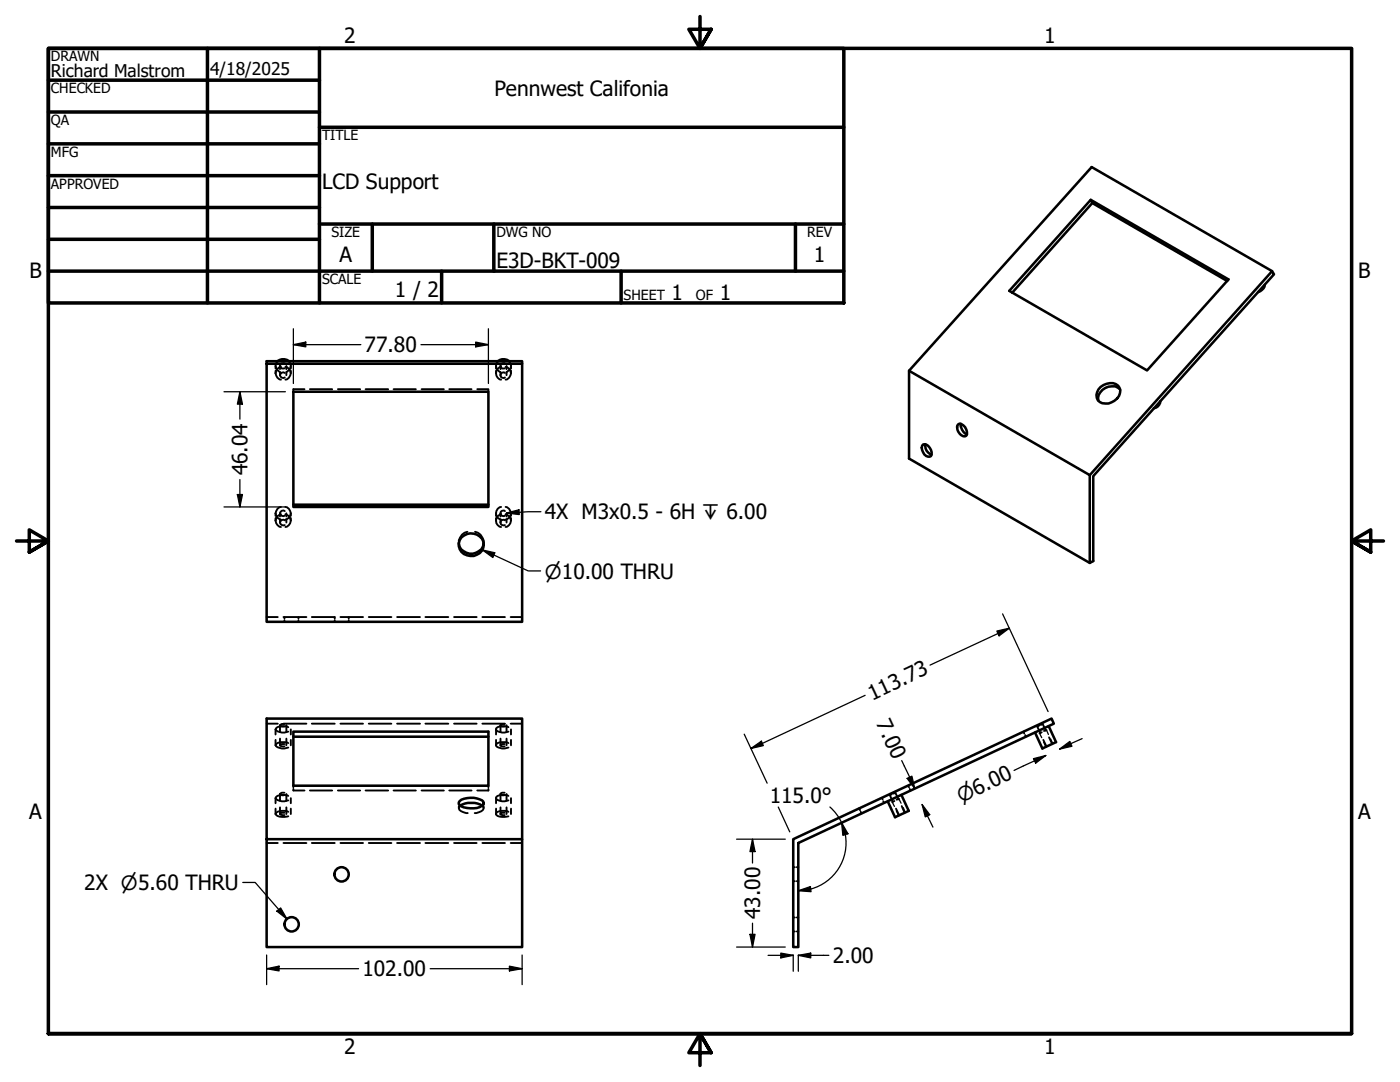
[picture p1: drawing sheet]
<svg xmlns="http://www.w3.org/2000/svg" width="279mm" height="216mm" viewBox="0 0 279 216" stroke-linecap="round" stroke-linejoin="round" font-family="sans-serif">
<!-- layer: Hidden (ANSI) -->
<g fill="none" stroke="#000" stroke-width=".38">
<path d="M55 74.5a1.35 1.35 0 0 0 1.1 1.3M55 73v.5M55 74v.5M55.4 72.1a1.35 1.35 0 0 0 .5 2.1v.7M55.9 73l.4 .5h.5M55.9 74.9a.61 .61 0 0 0 .9 .4M55.9 73v.7M56.1 73.2a1.35 1.35 0 0 0-1.1 1.3M56.8 72.5a.67 .67 0 0 0-.9 .5M56.8 74.4a.61 .61 0 0 0-.9 .5M57 73.2a1.29 1.29 0 0 1 1 1.3 1.29 1.29 0 0 1-1 1.3M57.1 73v.7"/>
<path d="M57.7 72.1a1.35 1.35 0 0 1-.6 2.1v.7M58 73v.5M58 74v.5M58.5 78v.2M60.8 77.7h-2.3v.2M61.8 77.7h4.5M67.4 77.7h4.5M73 77.7h4.5M78.5 77.7h4.5M84.1 77.7h4.5M89.7 77.7h4.4M95.2 77.7h2.3v.2"/>
<path d="M97.5 78v.2M99 74.5a1.22 1.22 0 0 0 1 1.3M99 73v.5M99 74v.5M99.4 72.1a1.3 1.3 0 0 0 .4 2.1M99.9 73l.3 .5h.6M99.9 74.9v.3l.3 .2h.4l.2-.1M99.9 73v.7M99.9 74.2v.7M100 73.2a1.22 1.22 0 0 0-1 1.3M100.8 72.5h-.6l-.3 .2v.3M100.8 74.4l-.2-.1-.4 .1-.3 .1v.4"/>
<path d="M100.9 73.2a1.29 1.29 0 0 1 1.1 1.3 1.29 1.29 0 0 1-1.1 1.3M101.1 73v.7M101.6 72.1a1.28 1.28 0 0 1-.5 2.1v.7M102 73v.5M102 74v.5M55 102.4a1.35 1.35 0 0 0 1.1 1.3M55 103.9a1.35 1.35 0 0 0 1.1 1.3M55 102.4v.5M55 103.4v.5M55.9 102.4a.61 .61 0 0 0 .9 .5M55.9 104.3a.67 .67 0 0 0 .9 .5M55.9 102.4v.7"/>
<path d="M55.9 103.6v.7M56.1 101.2a1.35 1.35 0 0 0-1.1 1.2M56.1 102.6a1.35 1.35 0 0 0-1.1 1.3M56.8 102a.61 .61 0 0 0-.9 .4M56.8 103.8a.61 .61 0 0 0-.9 .5M57 101.2a1.29 1.29 0 0 1 1 1.2 1.29 1.29 0 0 1-1 1.3M57 102.6a1.29 1.29 0 0 1 1 1.3 1.29 1.29 0 0 1-1 1.3M57.1 102.4v.7M57.1 103.6v.7M58 102.4v.5M58 103.4v.5M91.6 108.2v.2"/>
<path d="M91.6 108.5v.2M93.3 106.1a2.15 2.15 0 0 0-1.7 2.4M94.8 106.1a2.15 2.15 0 0 1 1.7 2.4M96.5 108.2v.2M96.5 108.5v.2M99 102.4a1.22 1.22 0 0 0 1 1.3M99 103.9a1.22 1.22 0 0 0 1 1.3M99 102.4v.5M99 103.4v.5M99.9 102.4v.3l.3 .2 .4 .1 .2-.1M99.9 104.3v.3l.3 .2h.6M99.9 102.4v.7"/>
<path d="M99.9 103.6v.7M100 101.2a1.22 1.22 0 0 0-1 1.2M100 102.6a1.22 1.22 0 0 0-1 1.3M100.8 102l-.2-.1h-.4l-.3 .2v.3M100.8 103.8l-.2-.1-.4 .1-.3 .1v.4M100.9 101.2a1.29 1.29 0 0 1 1.1 1.2 1.29 1.29 0 0 1-1.1 1.3M100.9 102.6a1.29 1.29 0 0 1 1.1 1.3 1.29 1.29 0 0 1-1.1 1.3M101.1 102.4v.7M101.1 103.6v.7M102 102.4v.5M102 103.4v.5M53.2 123.1h2.2"/>
<path d="M56.6 123.1h4.6M56.8 123.1v.3M56.8 123.8v.3M59.6 123.1v.3M59.6 123.8v.3M62.2 123.1h4.6v.3M66.8 123.8v.3M67.9 123.1h4.6M69.6 123.1v.3M69.6 123.8v.3M73.6 123.1h4.5M79.2 123.1h4.6"/>
<path d="M84.9 123.1h4.6M90.6 123.1h4.5M96.3 123.1h4.5M101.9 123.1h2.3M53.2 144.4h2.2M55 148.7a2.21 2.21 0 0 0 2.5 .5M55 145.5a2.21 2.21 0 0 0 2.5 .5M55 159.3a2.21 2.21 0 0 0 2.5 .4M55 145.5v1.1M55 147.6v1.1M55 159.3v1M55.9 148.7l.4 .2h.5"/>
<path d="M55.9 144.7l.4 .3h.5M55.9 158.4a.7 .7 0 0 0 .9 .2M55.9 144.7v1.3M55.9 147.4v1.3M55.9 158.4v1.4M56.6 144.4h4.6M56.8 148.5h-.8l-.1 .2M56.8 144.5h-.5l-.4 .2M56.8 158.2h-.5l-.4 .2M57.1 144.7v1.3M57.1 147.4v1.3M57.1 158.4v1.4"/>
<path d="M57.5 148.3l-.7-.2a1.72 1.72 0 0 0-1.8 .6M57.5 145.1l-.7-.2a1.72 1.72 0 0 0-1.8 .6M57.5 158.8l-.7-.2a1.72 1.72 0 0 0-1.8 .7M58 145.5v1.1M58 147.6v1.1M58 159.3v1M58.5 157.4v.3h2.3M58.5 156.8v.3M61.8 157.7h4.5M62.2 144.4h4.6M67.4 157.7h4.5M67.9 144.4h4.6"/>
<path d="M73 157.7h4.5M73.6 144.4h4.5M78.5 157.7h4.5M79.2 144.4h4.6M84.1 157.7h4.5M84.9 144.4h4.6M89.7 157.7h4.4M90.6 144.4h4.5M96.3 144.4h4.5M97.5 157.4v.3h-2.3M97.5 156.8v.3M99 148.7a2.04 2.04 0 0 0 2.5 .5"/>
<path d="M99 145.5a2.04 2.04 0 0 0 2.5 .5M99 159.3a2.04 2.04 0 0 0 2.5 .4M99 145.5v1.1M99 147.6v1.1M99 159.3v1M99.9 148.7l.3 .2h.5M99.9 144.7a.69 .69 0 0 0 .8 .3M99.9 158.4l.3 .3 .5-.1M99.9 144.7v1.3M99.9 147.4v1.3M99.9 158.4v1.4M100.7 148.5a.69 .69 0 0 0-.8 .2"/>
<path d="M100.7 144.5a.69 .69 0 0 0-.8 .2M100.7 158.2a.69 .69 0 0 0-.8 .2M101.1 144.7v1.3M101.1 147.4v1.3M101.1 158.4v1.4M101.5 148.3l-.8-.2a2.17 2.17 0 0 0-1.6 .4l-.1 .2M101.5 145.1l-.8-.2a2.17 2.17 0 0 0-1.6 .4l-.1 .2M101.5 158.8l-.8-.2a2.17 2.17 0 0 0-1.6 .4l-.1 .3M101.9 144.4h2.3M102 145.5v1.1M102 147.6v1.1M102 159.3v1"/>
<path d="M176 159.2l.1 .3M176.3 159.9l.2 .3M177.9 158.5l-.3 .2 .6 1.3M178.3 158.4l.4-.2 .6 1.3M178.5 159.8l-.4 .2M179.4 159.4l-.5 .2M181.2 156.8l.2 .3M181.5 157.4l.2 .3M204.3 146l.1 .4M204.6 146.7l.1 .3M207.4 144.8l-.4 .2 .6 1.3M207.7 144.7l.4-.2 .6 1.3"/>
<path d="M207.9 146.1l-.4 .2M208.2 147.6l.7 1.4M208.9 145.7l-.6 .2M209.4 147.1l.6 1.4M53.2 168.2h2.2M55 162.4a2.21 2.21 0 0 0 2.5 .5M55 161.4v1M55.9 162.4l.4 .2h.5M55.9 161.1v1.3M56.6 168.2h4.6M56.8 162.2h-.8l-.1 .2M57.1 161.1v1.3"/>
<path d="M57.5 162l-.7-.2a1.72 1.72 0 0 0-1.8 .6M58 161.4v1M62.2 168.2h4.6M67.9 168.2h4.6M73.6 168.2h4.5M79.2 168.2h4.6M84.9 168.2h4.6M90.6 168.2h4.5M91.6 160.3v.3M91.6 160.9v.3M91.8 160.8l-.2 .5a1.71 1.71 0 0 0 1.7 .9M96.3 160.8l.2 .5a1.71 1.71 0 0 1-1.8 .9"/>
<path d="M96.3 168.2h4.5M96.5 160.3v.3M96.5 160.9v.3M99 162.4a1.94 1.94 0 0 0 2.2 .5h.3M99 161.4v1M99.9 162.4l.3 .2h.5M99.9 161.1v1.3M100.7 162.2a.69 .69 0 0 0-.8 .2M101.1 161.1v1.3M101.5 162l-.8-.2a2.17 2.17 0 0 0-1.6 .4l-.1 .2M101.9 168.2h2.3M102 161.4v1"/>
<path d="M158.3 173h.3M158.3 175.8h.3M159 173h.3M159 175.8h.3M171.4 161.3l.2 .4M171.8 162l.2 .3M178.8 161.4l.7 1.3M180 160.8l.5 1.4M158.3 183.1h.3M158.3 185.9h.3M159 183.1h.3M159 185.9h.3"/>
</g>
<!-- layer: Visible (ANSI) -->
<g fill="none" stroke="#000" stroke-width=".51">
<path d="M217.7 39.9l-16.3 18.1 27.5 15.9 16.3-18.1-27.5-15.9 .3 .6-16 17.9M218 40.5l26.9 15.6M252.4 56.8a1.73 1.73 0 0 1-1.3 1.5M253.9 54.1l.4 .6-36.1 40.3v17l-.7 .3-36.1-20.8v-17.5l36.5-40.7 36 20.8-36.4 40.7M53.2 72.6h51v51.5h-51v-52h51v.5M55.4 72.1a1.84 1.84 0 0 1 2.3 0M58.5 78.2h39v23h-39zM99.4 72.1a1.73 1.73 0 0 1 2.2 0M181.4 74l36.1 20.8v17.5M219.6 77.2a2.75 2.75 0 0 1 3.5-.2 2 2 0 0 1-.7 2.9 2.52 2.52 0 0 1-3.3-.1 2.01 2.01 0 0 1 .5-2.6zM223.5 77.7a2.67 2.67 0 0 0-2.9-.3 2.67 2.67 0 0 0-1.4 2.5M184.2 88.7a1.62 1.62 0 0 1 1.7 2l-.1 .3a1.09 1.09 0 0 1-1.6-.8 1.24 1.24 0 0 1 0-1.5z"/>
<path d="M184.7 88.6a1.97 1.97 0 0 0 1.2 2.1M191.3 84.6a1.28 1.28 0 0 1 1.5 1.1 .9 .9 0 0 1-.2 1.4 1.66 1.66 0 0 1-1.3-2.5zM191.8 84.6a2.1 2.1 0 0 0 1.2 2.1M231.6 80a1.58 1.58 0 0 1-1.3 1.5M58.5 100.7h39M91.6 108.5a2.52 2.52 0 0 0 2.4 2 2.52 2.52 0 0 0 2.5-2M92.1 107.3a2.66 2.66 0 0 1 4.4 .8 2.38 2.38 0 0 1-.8 2.3 2.38 2.38 0 0 1-2.5 .4 2.2 2.2 0 0 1-1.1-3.5zM58.5 146h39v10.8h-39zM58.5 147h39M91.8 159.8a4.3 4.3 0 0 1 4.7 .2v.3a2.35 2.35 0 0 1-2.6 1 2.8 2.8 0 0 1-2.3-.9v-.3zM179.9 158.6l1.5 3.2-2.8 1.3-1.4-3.2M209.3 144.9l1.5 3.2-2.8 1.3-1.4-3.2"/>
<path d="M53.2 167.4h51v21.6h-51v-45.6h51v24M91.8 160.8a4.6 4.6 0 0 1 4.5 0M158.3 167.4l51.6-24 .4 1-51 23.8v20.8h-1z"/>
<circle cx="68.2" cy="174.5" r="1.43"/>
<circle cx="58.2" cy="184.4" r="1.43"/>
</g>
<!-- layer: Hidden Narrow (ANSI) -->
<path d="M179.4 159.4l.4 .9M207.5 146.3l.4 .9M208.3 148.1l.4 .9M208.9 145.7l.3 .9M209.7 147.4l.4 1M178.1 160l.4 .9M178.9 161.8l.4 1M180.3 161.2l.4 .9" fill="none" stroke="#000" stroke-width=".25"/>
<!-- layer: Border (ANSI) -->
<g fill="none" stroke="#000" stroke-width=".7">
<path d="M9.7 9.7h158.7v50.8h-158.7zM9.7 16h54.1M41.4 9.7v50.8M63.8 9.7v50.8M139.7 3.3v6.4l-2.2-3.9h4.4l-2.2 3.9 2.2-3.9M9.7 22.4h54.1M9.7 28.7h54.1M9.7 35.1h54.1M63.8 25.4h104.6M9.7 41.4h54.1M9.7 47.8h54.1M9.7 54.1h158.7"/>
<path d="M63.8 44.7h104.6M74.3 44.7v9.4M88.1 54.1v6.4M98.6 44.7v9.4M124 54.1v6.4M158.7 44.7v9.4M3.3 107.9h6.4l-3.9-2.2v4.5l3.9-2.3-3.9 2.3M276.1 107.9h-6.4l3.9-2.2v4.5l-3.9-2.3 3.9 2.3M9.7 206.2v-196.5h260v196.5h-260h260M141.9 210.1l-2.2-3.9 2.2 3.9h-4.4l2.2-3.9v6.4"/>
</g>
<!-- layer: Symbol (ANSI) -->
<path d="M96.3 109.7l2.4 .6-.3 1zM96.3 109.7l9.1 4.2h2.5M101.1 102.4l2.5-.7v1zM107.9 102.1l-6.8 .3M48.5 176.1h2.4l6.4 7.3M55.2 181.8l.8-.6 1.3 2.2z" fill="none" stroke="#000" stroke-width=".25"/>
<path d="M96.3 109.7l2.4 .6-.3 1zM101.1 102.4l2.5-.7v1zM55.2 181.8l.8-.6 1.3 2.2z" fill="#000"/>
<!-- layer: Dimension (ANSI) -->
<g fill="none" stroke="#000" stroke-width=".25">
<path d="M44.7 78.2h12.3M47.9 78.2l.5 2.4h-1zM47.9 78.2v5.4M58.5 68.8l2.5-.5v.9zM58.5 68.8h13.5M58.5 65.6v10.9M84 68.8h13.5M94.9 68.3l2.6 .5-2.6 .4zM97.5 65.6v10.9M47.4 98.7h1l-.5 2.5zM47.9 95.7v5.5M44.7 101.2h12.3"/>
<path d="M172.7 138.7l-22.8 10.7M198.9 125.9l2.5-.6-2 1.6zM200.1 122.5l9.1 19.5M201.4 125.3l-15.8 7.4M148.5 146.5l4.6 9.8M149.9 149.4l2.1-1.5 .3 .9zM180 151.8l2.6 5.6M181 155.3l1-.4 .6 2.5zM206.2 151.4l2.5-.7-2 1.6zM208.7 150.7l-6.3 3M211.5 149.5l2-1.5 .4 .9zM216 147.4l-4.5 2.1"/>
<path d="M147 167.4h9.7M150.2 167.4l.5 2.5h-1zM150.2 167.4v4.8M155.3 161l2.3 5M159.3 177.7l2.4-.8 .2 1zM161.8 177.4l-2.5 .3M165.6 161l1.3 1.5a9.7 9.7 0 0 1 1.8 4.1M168 164.1l1.2 2.3-1 .3zM168.7 166.5a9.6 9.6 0 0 1-6.9 10.9M184 160.5l1.5 2.1-.8 .4zM184 160.5l2.2 4.5M53.2 193.3l2.5-.5v.9z"/>
<path d="M53.2 193.3h18.4M53.2 190.6v5.9M85.9 193.3h18.3M101.7 192.8l2.5 .5-2.5 .4zM104.2 190.6v5.9M147 189h9.7M149.7 186.4h1l-.5 2.6zM150.2 184.2v4.8M153.3 190.6h5M155.8 190.2l2.5 .4-2.5 .5zM158.3 190.6v3.2M159.3 190.6l2.5-.4v.9z"/>
<path d="M159.3 190.6h6.1M159.3 190.6v3.2"/>
</g>
<g fill="#000">
<path d="M58.5 68.8l2.5-.5v.9zM94.9 68.3l2.6 .5-2.6 .4zM47.4 98.7h1l-.5 2.5zM47.9 78.2l.5 2.4h-1zM198.9 125.9l2.5-.6-2 1.6zM149.9 149.4l2.1-1.5 .3 .9zM181 155.3l1-.4 .6 2.5zM206.2 151.4l2.5-.7-2 1.6zM211.5 149.5l2-1.5 .4 .9zM150.2 167.4l.5 2.5h-1zM159.3 177.7l2.4-.8 .2 1zM168 164.1l1.2 2.3-1 .3z"/>
<path d="M184 160.5l1.5 2.1-.8 .4zM53.2 193.3l2.5-.5v.9zM101.7 192.8l2.5 .5-2.5 .4zM149.7 186.4h1l-.5 2.6zM155.8 190.2l2.5 .4-2.5 .5zM159.3 190.6l2.5-.4v.9z"/>
</g>
<g font-size="4.2">
<text x="68.7" y="8.6">2</text>
<text x="208.4" y="8.6">1</text>
<text x="98.7" y="19.1">Pennwest Califonia</text>
<text x="64.3" y="37.7">LCD Support</text>
<text x="67.8" y="52.2">A</text>
<text x="99.1" y="53.5">E3D-BKT-009</text>
<text x="162.4" y="52.2">1</text>
<text x="5.9" y="55.5">B</text>
<text x="78.8" y="59.3">1 / 2</text>
<text x="134" y="59.9">1</text>
<text x="143.6" y="59.9">1</text>
<text x="271.1" y="55.5">B</text>
<text x="72.8" y="70.3">77.80</text>
<text x="49.4" y="94.9" transform="rotate(-90 49.4 94.9)">46.04</text>
<text x="108.7" y="103.6">4X M3x0.5 - 6H ↧ 6.00</text>
<text x="174.1" y="139.8" transform="rotate(-25 174.1 139.8)">113.73</text>
<text x="174.8" y="144.3" transform="rotate(65 174.8 144.3)">7.00</text>
<text x="153.6" y="160.2">115.0°</text>
<text x="5.8" y="163.4">A</text>
<text x="271" y="163.4">A</text>
<text x="16.8" y="177.6">2X ⌀5.60 THRU</text>
<text x="151.7" y="183.4" transform="rotate(-90 151.7 183.4)">43.00</text>
<text x="72.3" y="194.8">102.00</text>
<text x="166.2" y="192.2">2.00</text>
<text x="68.7" y="210.3">2</text>
<text x="208.4" y="210.3">1</text>
</g>
<g font-size="3.9">
<text x="108.7" y="115.4">⌀10.00 THRU</text>
<text x="191.8" y="160.3" transform="rotate(-25 191.8 160.3)">⌀6.00</text>
</g>
<g font-size="3.5">
<text x="10.2" y="15.4">Richard Malstrom</text>
<text x="41.9" y="14.9">4/18/2025</text>
</g>
<g font-size="2.8">
<text x="10.2" y="12.2">DRAWN</text>
<text x="10.2" y="18.6">CHECKED</text>
<text x="10.2" y="25">QA</text>
<text x="64.3" y="27.9">TITLE</text>
<text x="10.2" y="31.3">MFG</text>
<text x="10.2" y="37.7">APPROVED</text>
<text x="66.2" y="47.3">SIZE</text>
<text x="99.1" y="47.3">DWG NO</text>
<text x="161.1" y="47.2">REV</text>
<text x="64.3" y="56.7">SCALE</text>
<text x="124.5" y="59.9">SHEET</text>
<text x="138.9" y="59.9">OF</text>
</g>
</svg>
